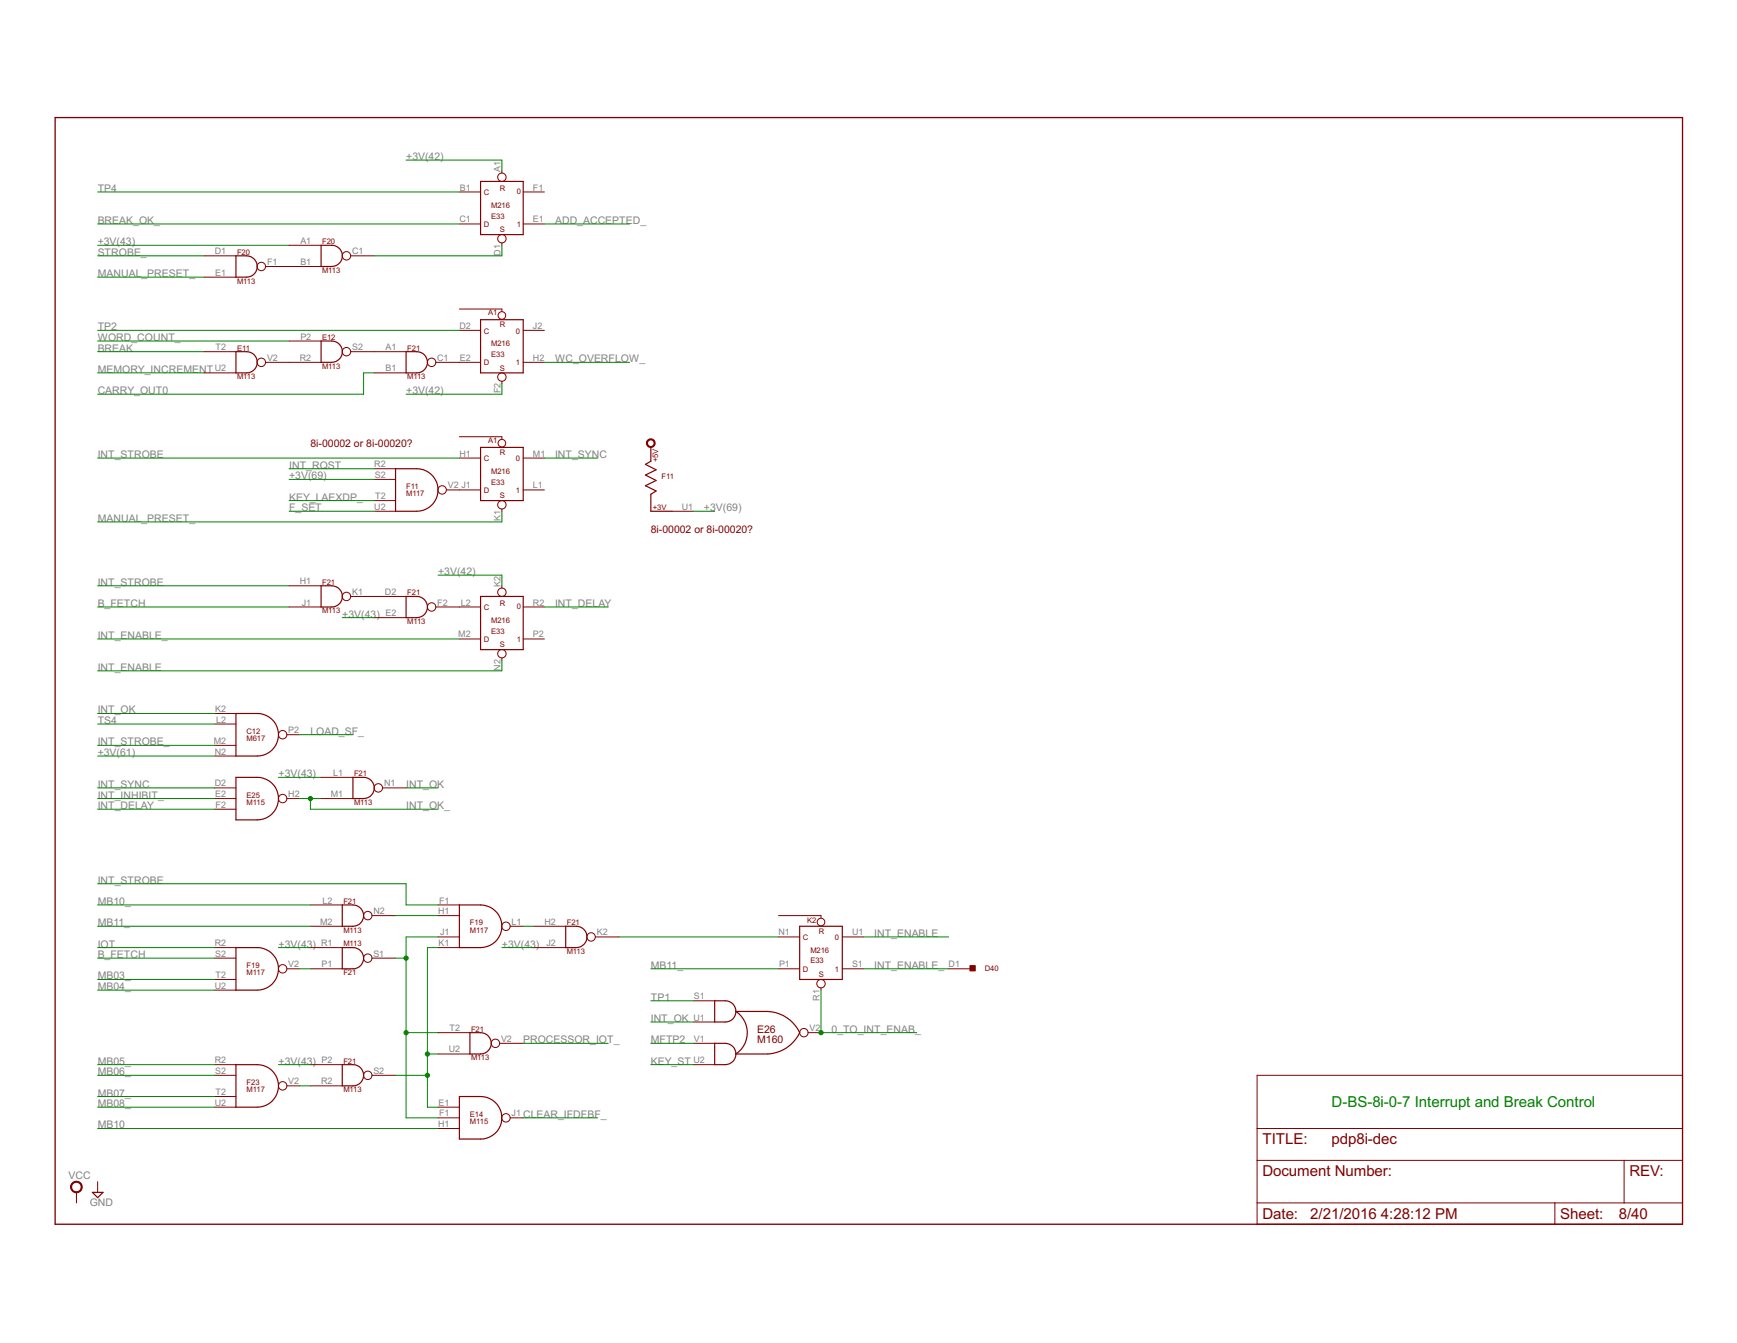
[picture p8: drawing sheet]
<svg xmlns="http://www.w3.org/2000/svg" width="279mm" height="216mm" viewBox="0 0 279 216" stroke-linecap="round" stroke-linejoin="round" font-family="sans-serif">
<path d="M8.9 18.9h261.7v177.9h-261.7z" fill="none" stroke="#800000" stroke-width=".21"/>
<g fill="none" stroke="#800000" stroke-width=".16">
<path d="M46.5 39.4h5.1M73.9 36h3.4M73.9 30.9h3.4M80.7 27.5v.3M80.7 39.1v.3M84.2 36h3.4M84.2 30.9h3.4M32.8 41.1h5.2M32.8 44.6h5.2M32.8 56.5h5.2M32.8 59.9h5.2M42.7 58.3h8.9"/>
<path d="M42.7 42.8h8.9M46.5 54.8h5.1M56.4 41.1h3.8M56.4 56.5h8.9M60.2 59.9h5.1M70.1 58.3h7.2M73.9 49.7h6.8v.3M73.9 53.1h3.4M84.2 58.3h3.4M84.2 53.1h3.4M60.2 75.4h3.4M60.2 77.1h3.4"/>
<path d="M71.8 78.8h5.5M73.9 70.2h6.8v.3M73.9 73.6h3.4M80.7 61.3v.4M84.2 78.8h3.4M84.2 73.6h3.4M46.5 97.6h5.1M46.5 94.2h5.1M56.4 95.9h8.9M60.2 99.3h5.1M60.2 80.5h3.4M60.2 82.2h3.4"/>
<path d="M70.1 97.6h7.2M80.7 81.8v.4M80.7 94.2v.4M84.2 97.6h3.4M108.1 82.2h3.4M34.5 114.7h3.5M34.5 116.4h3.5M34.5 119.8h3.5M46.1 118.1h2.1M73.9 102.7h3.4M80.7 105.8v.4M84.2 102.7h3.4"/>
<path d="M34.5 126.7h3.5M34.5 128.4h3.5M34.5 130.1h3.5M34.5 121.5h3.5M46.1 128.4h2.1M51.6 125h5.2M51.6 128.4h5.2M61.5 126.7h3.8M34.5 152.3h3.5M34.5 154h3.5M34.5 157.5h3.5M34.5 159.2h3.5"/>
<path d="M46.1 155.7h2.1M49.9 155.7h5.2M49.9 148.9h5.2M49.9 152.3h5.2M49.9 145.5h5.2M59.8 147.2h3.8M59.8 154h3.8M70.5 147.2h3.4M70.5 150.6h3.4M70.5 152.3h3.4M70.5 145.5h3.4M82.1 148.9h2.1"/>
<path d="M85.9 148.9h5.1M85.9 152.3h5.1M95.8 150.6h3.7M125.2 147.2h6.9v.3M125.2 155.7h3.4M125.2 150.6h3.4M132.1 158.8v.4M135.5 155.7h3.4M135.5 150.6h3.4M152.6 155.7h3.4M34.5 172.9h3.5M34.5 171.2h3.5"/>
<path d="M34.5 176.3h3.5M34.5 178h3.5M46.1 174.6h2.1M49.9 171.2h5.2M49.9 174.6h5.2M59.8 172.9h3.8M70.5 166h5.1M70.5 169.4h5.1M70.5 178h3.4M70.5 179.7h3.4M80.3 167.7h3.9M82.1 179.7h2.1"/>
<path d="M111.5 171.2h3.5M111.5 167.7h3.5M111.5 160.9h3.5M111.5 164.3h3.5M130 166h2.1M202.2 172.9h68.4v23.9h-68.4zM12.3 191.7v1.7M15.7 190v1.7M70.5 181.4h3.4M202.2 186.5h68.4M202.2 193.4h68.4M202.2 181.4h68.4"/>
<path d="M250.1 193.4v3.4M261.2 186.5v6.9"/>
<circle cx="80.7" cy="38.4" r=".68"/>
<circle cx="80.7" cy="28.5" r=".68"/>
<circle cx="42" cy="58.3" r=".68"/>
<circle cx="42" cy="42.8" r=".68"/>
<circle cx="55.7" cy="56.5" r=".68"/>
<circle cx="55.7" cy="41.1" r=".68"/>
<circle cx="69.4" cy="58.3" r=".68"/>
<circle cx="80.7" cy="50.7" r=".61"/>
<circle cx="71.1" cy="78.8" r=".68"/>
<circle cx="80.7" cy="60.6" r=".68"/>
<circle cx="80.7" cy="71.2" r=".61"/>
<circle cx="55.7" cy="95.9" r=".68"/>
<circle cx="69.4" cy="97.6" r=".68"/>
<circle cx="80.7" cy="95.2" r=".68"/>
<circle cx="80.7" cy="81.2" r=".68"/>
<circle cx="45.5" cy="118.1" r=".68"/>
<circle cx="80.7" cy="105.1" r=".68"/>
<circle cx="45.5" cy="128.4" r=".68"/>
<circle cx="60.9" cy="126.7" r=".68"/>
<circle cx="45.5" cy="155.7" r=".68"/>
<circle cx="59.2" cy="147.2" r=".68"/>
<circle cx="59.2" cy="154" r=".68"/>
<circle cx="81.4" cy="148.9" r=".68"/>
<circle cx="95.1" cy="150.6" r=".68"/>
<circle cx="132.1" cy="158.1" r=".68"/>
<circle cx="132.1" cy="148.2" r=".61"/>
<circle cx="45.5" cy="174.6" r=".68"/>
<circle cx="59.2" cy="172.9" r=".68"/>
<circle cx="79.7" cy="167.7" r=".68"/>
<circle cx="81.4" cy="179.7" r=".68"/>
<circle cx="129.3" cy="166" r=".68"/>
</g>
<g fill="none" stroke="#800000" stroke-width=".19">
<path d="M51.6 39.4a3.4 3.4 0 0 1 2.8 .4 1.7 1.7 0 0 1 .6 1.9 1.7 1.7 0 0 1-1.6 1.1h-1.8zM77.3 29.2h6.9v8.5h-6.9zM38 41.1a3.4 3.4 0 0 1 2.7 .4 1.7 1.7 0 0 1 .6 1.9 1.7 1.7 0 0 1-1.6 1.2h-1.7zM38 56.5a3.6 3.6 0 0 1 2.7 .4 1.7 1.7 0 0 1 .6 1.9 1.7 1.7 0 0 1-1.6 1.1h-1.7zM51.6 54.8a3.7 3.7 0 0 1 2.8 .3 1.72 1.72 0 0 1 .6 2 1.72 1.72 0 0 1-1.6 1.2h-1.8zM65.3 56.5a3.7 3.7 0 0 1 2.8 .4 1.71 1.71 0 0 1 .6 1.9 1.71 1.71 0 0 1-1.7 1.1h-1.7zM77.3 51.4h6.9v8.5h-6.9zM63.6 75.4h3.4a3.4 3.4 0 0 1 3.5 3.4 3.4 3.4 0 0 1-3.5 3.4h-3.4zM77.3 71.9h6.9v8.6h-6.9zM104.7 71.9v2.2l-.9 .6 1.7 .8-1.7 .9 1.7 .8-1.7 .9 1.7 .8-.8 .6v2.7h3.4M51.6 94.2a3.7 3.7 0 0 1 2.8 .3 1.7 1.7 0 0 1 .6 1.9 1.7 1.7 0 0 1-1.6 1.2h-1.8zM65.3 95.9a3.4 3.4 0 0 1 2.8 .3 1.71 1.71 0 0 1 .6 1.9 1.71 1.71 0 0 1-1.7 1.2h-1.7z"/>
<path d="M77.3 95.9h6.9v8.5h-6.9zM38 114.7h3.4a3.4 3.4 0 0 1 3.4 3.4 3.4 3.4 0 0 1-3.4 3.4h-3.4zM38 125h3.4a3.4 3.4 0 0 1 3.4 3.4 3.4 3.4 0 0 1-3.4 3.4h-3.4zM56.8 125a3.4 3.4 0 0 1 2.7 .3 1.71 1.71 0 0 1 .6 1.9 1.71 1.71 0 0 1-1.6 1.2h-1.7zM38 152.3h3.4a3.4 3.4 0 0 1 3.4 3.5 3.4 3.4 0 0 1-3.4 3.4h-3.4zM55.1 145.5a3.5 3.5 0 0 1 2.7 .3 1.71 1.71 0 0 1 .6 1.9 1.71 1.71 0 0 1-1.6 1.2h-1.7zM55.1 152.3a3.4 3.4 0 0 1 2.7 .4 1.71 1.71 0 0 1 .6 1.9 1.71 1.71 0 0 1-1.6 1.1h-1.7zM73.9 145.5h3.4a3.4 3.4 0 0 1 3.4 3.4 3.4 3.4 0 0 1-3.4 3.4h-3.4zM91 148.9a3.6 3.6 0 0 1 2.7 .3 1.72 1.72 0 0 1 .6 1.9 1.72 1.72 0 0 1-1.6 1.2h-1.7zM128.6 148.9h6.9v8.6h-6.9zM38 171.2h3.4a3.4 3.4 0 0 1 3.4 3.4 3.4 3.4 0 0 1-3.4 3.4h-3.4zM55.1 171.2a3.4 3.4 0 0 1 2.7 .3 1.71 1.71 0 0 1 .6 1.9 1.71 1.71 0 0 1-1.6 1.2h-1.7z"/>
<path d="M73.9 176.3h3.4a3.4 3.4 0 0 1 3.4 3.4 3.4 3.4 0 0 1-3.4 3.4h-3.4zM75.6 166a3.5 3.5 0 0 1 2.7 .3 1.71 1.71 0 0 1 .6 2 1.71 1.71 0 0 1-1.6 1.1h-1.7zM115 160.9h1.6a1.7 1.7 0 0 1 1.8 1.7 1.7 1.7 0 0 1-1.8 1.7h-1.6zM115 167.7h1.6a1.71 1.71 0 0 1 1.8 1.7 1.71 1.71 0 0 1-1.8 1.8h-1.6zM118.4 162.6a4.1 4.1 0 0 1 0 6.8M118.4 162.6h5.1a6 6 0 0 1 5.1 3.4 6 6 0 0 1-5.1 3.4h-5.1M14.9 191.7h1.7l-.9 .8z"/>
</g>
<path d="M156 155.2h.9v.9h-.9z" fill="#800000" stroke="#800000" stroke-width=".16"/>
<g fill="#800000" stroke="#800000" stroke-width=".16">
<path d="M11.5 190.3a.94 .94 0 0 1 1.6 0 .94 .94 0 0 1-.5 1.4 .94 .94 0 0 1-1.3-.9h.2a.77 .77 0 0 1 1.1-.7 .77 .77 0 0 1 .2 1.3 .77 .77 0 0 1-1.2-.3l-.1-.3h-.2z" fill-rule="evenodd"/>
<path d="M104.1 70.8a.71 .71 0 0 1 1.2 .1 .71 .71 0 0 1-.4 1 .71 .71 0 0 1-.9-.7h.1a.53 .53 0 0 1 .7-.5 .53 .53 0 0 1 .3 .9 .53 .53 0 0 1-.9-.2l-.1-.2h-.1z" fill-rule="evenodd"/>
</g>
<g fill="none" stroke="#008000" stroke-width=".16">
<path d="M15.7 36h58.2M15.7 30.9h58.2M15.7 39.4h30.8M65.3 25.7h15.4v1.8M80.7 39.4v1.7h-20.5M87.6 36h13.7M15.7 41.1h17.1M15.7 44.6h17.1M15.7 56.5h17.1M15.7 59.9h17.1M15.7 54.8h30.8M15.7 53.1h58.2"/>
<path d="M60.2 59.9h-1.7v3.5h-42.8M87.6 58.3h13.7M15.7 73.6h58.2M46.5 75.4h13.7M46.5 77.1h13.7M80.7 61.7v1.7h-15.4M87.6 73.6h8.5M15.7 94.2h30.8M15.7 97.6h30.8M46.5 82.2h13.7M46.5 80.5h13.7M55.1 99.3h5.1"/>
<path d="M70.5 92.5h10.2v1.7M80.7 82.2v1.7h-65M87.6 97.6h10.2M111.5 82.2h3.5M15.7 102.7h58.2M15.7 116.4h18.8M15.7 119.8h18.8M15.7 114.7h18.8M48.2 118.1h8.6M80.7 106.2v1.6h-65M15.7 126.7h18.8M15.7 130.1h18.8"/>
<path d="M15.7 128.4h18.8M15.7 121.5h18.8M44.8 125h6.8M48.2 128.4h3.4M49.9 128.4v1.7h20.6M65.3 126.7h5.2M15.7 152.3h18.8M15.7 142.1h49.6v3.4h5.2M15.7 145.5h34.2M15.7 154h18.8M15.7 157.5h18.8M15.7 159.2h18.8"/>
<path d="M15.7 148.9h34.2M44.8 152.3h5.1M48.2 155.7h1.7M63.6 154h1.7M63.6 147.2h6.9M70.5 152.3h-1.8v25.7h1.8M70.5 150.6h-5.2v29.1h5.2M80.7 152.3h5.2M84.2 148.9h1.7M99.5 150.6h25.7M104.7 155.7h20.5M132.1 159.2v6.8h15.3"/>
<path d="M138.9 155.7h13.7M138.9 150.6h13.7M15.7 171.2h18.8M15.7 176.3h18.8M15.7 172.9h18.8M15.7 178h18.8M44.8 171.2h5.1M48.2 174.6h1.7M63.6 172.9h5.1M65.3 166h5.2M68.7 169.4h1.8M84.2 179.7h11.9"/>
<path d="M84.2 167.7h13.6M104.7 171.2h6.8M104.7 164.3h6.8M104.7 167.7h6.8M104.7 160.9h6.8M15.7 181.4h54.8"/>
</g>
<g fill="#008000" stroke="#008000" stroke-width=".16">
<circle cx="49.9" cy="128.4" r=".34"/>
<circle cx="65.3" cy="154" r=".34"/>
<circle cx="65.3" cy="166" r=".34"/>
<circle cx="68.7" cy="169.4" r=".34"/>
<circle cx="68.7" cy="172.9" r=".34"/>
<circle cx="132.1" cy="166" r=".34"/>
</g>
<text font-size="2.7" fill="#008000" x="214.2" y="178">D-BS-8i-0-7 Interrupt and Break Control</text>
<g font-size="2.7" fill="#800000">
<text x="203.1" y="184">TITLE:</text>
<text x="214.2" y="184">pdp8i-dec</text>
<text x="203.1" y="189.1">Document Number:</text>
<text x="262.1" y="189.1">REV:</text>
<text x="203.1" y="196">Date:</text>
<text x="210.8" y="196">2/21/2016</text>
<text x="222.1" y="196">4:28:12 PM</text>
<text x="251" y="196">Sheet:</text>
<text x="260.4" y="196">8/40</text>
</g>
<g font-size="1.9" fill="#808080">
<text x="65.3" y="25.7">+3V(42)</text>
<text x="15.7" y="30.9">TP4</text>
<text x="15.7" y="36">BREAK_OK_</text>
<text x="15.7" y="41.1">STROBE_</text>
<text x="15.7" y="39.4">+3V(43)</text>
<text x="89.3" y="36">ADD_ACCEPTED_</text>
<text x="15.7" y="44.6">MANUAL_PRESET_</text>
<text x="15.7" y="53.1">TP2</text>
<text x="15.7" y="56.5">BREAK</text>
<text x="15.7" y="60">MEMORY_INCREMENT</text>
<text x="15.7" y="54.8">WORD_COUNT_</text>
<text x="89.3" y="58.2">WC_OVERFLOW_</text>
<text x="15.7" y="63.4">CARRY_OUT0</text>
<text x="65.3" y="63.4">+3V(42)</text>
<text x="15.7" y="73.6">INT_STROBE</text>
<text x="46.5" y="75.3">INT_RQST</text>
<text x="46.5" y="77.1">+3V(69)</text>
<text x="89.3" y="73.6">INT_SYNC</text>
<text x="15.7" y="83.9">MANUAL_PRESET_</text>
<text x="46.5" y="82.2">F_SET</text>
<text x="46.5" y="80.5">KEY_LAEXDP_</text>
<text x="113.2" y="82.2">+3V(69)</text>
<text x="15.7" y="94.2">INT_STROBE</text>
<text x="70.5" y="92.5">+3V(42)</text>
<text x="15.7" y="97.6">B_FETCH</text>
<text x="55.1" y="99.3">+3V(43)</text>
<text x="89.3" y="97.6">INT_DELAY</text>
<text x="15.7" y="102.7">INT_ENABLE_</text>
<text x="15.7" y="107.9">INT_ENABLE</text>
<text x="15.7" y="116.4">TS4</text>
<text x="15.7" y="119.8">INT_STROBE_</text>
<text x="15.7" y="114.7">INT_OK</text>
<text x="49.9" y="118.1">LOAD_SF_</text>
<text x="15.7" y="121.5">+3V(61)</text>
<text x="44.8" y="125">+3V(43)</text>
<text x="15.7" y="126.7">INT_SYNC</text>
<text x="15.7" y="130.1">INT_DELAY</text>
<text x="15.7" y="128.4">INT_INHIBIT_</text>
<text x="65.3" y="126.7">INT_OK</text>
<text x="65.3" y="130.1">INT_OK_</text>
<text x="15.7" y="142.1">INT_STROBE</text>
<text x="15.7" y="148.9">MB11_</text>
<text x="15.7" y="145.5">MB10_</text>
<text x="15.7" y="154">B_FETCH</text>
<text x="15.7" y="152.3">IOT</text>
<text x="44.8" y="152.3">+3V(43)</text>
<text x="80.7" y="152.3">+3V(43)</text>
<text x="104.7" y="155.8">MB11_</text>
<text x="140.6" y="155.8">INT_ENABLE_</text>
<text x="140.6" y="150.6">INT_ENABLE</text>
<text x="15.7" y="157.5">MB03_</text>
<text x="15.7" y="159.2">MB04_</text>
<text x="104.7" y="160.9">TP1</text>
<text x="84.2" y="167.7">PROCESSOR_IOT_</text>
<text x="104.7" y="164.3">INT_OK</text>
<text x="104.7" y="167.7">MFTP2</text>
<text x="133.8" y="166">0_TO_INT_ENAB_</text>
<text x="15.7" y="171.1">MB05_</text>
<text x="15.7" y="172.9">MB06_</text>
<text x="44.8" y="171.1">+3V(43)</text>
<text x="104.7" y="171.1">KEY_ST</text>
<text x="15.7" y="176.3">MB07_</text>
<text x="15.7" y="178">MB08_</text>
<text x="84.2" y="179.7">CLEAR_IFDFBF_</text>
<text x="15.7" y="181.4">MB10</text>
<text x="11" y="189.5">VCC</text>
<text x="14.4" y="193.8">GND</text>
</g>
<g font-size="1.9" fill="#800000">
<text x="49.9" y="71.9">8i-00002 or 8i-00020?</text>
<text x="104.7" y="85.6">8i-00002 or 8i-00020?</text>
<text x="121.8" y="166">E26</text>
<text x="121.8" y="167.7">M160</text>
</g>
<g font-size="1.6" fill="#808080">
<text x="80.5" y="27.6" transform="rotate(-90 80.5 27.6)">A1</text>
<text x="73.9" y="35.8">C1</text>
<text x="74" y="30.6">B1</text>
<text x="85.7" y="35.8">E1</text>
<text x="85.7" y="30.6">F1</text>
<text x="34.5" y="40.9">D1</text>
<text x="48.3" y="39.2">A1</text>
<text x="56.6" y="40.9">C1</text>
<text x="80.5" y="41.1" transform="rotate(-90 80.5 41.1)">D1</text>
<text x="34.6" y="44.3">E1</text>
<text x="43" y="42.6">F1</text>
<text x="48.3" y="42.6">B1</text>
<text x="73.9" y="52.9">D2</text>
<text x="85.7" y="52.9">J2</text>
<text x="34.5" y="59.7">U2</text>
<text x="34.7" y="56.3">T2</text>
<text x="43" y="58">V2</text>
<text x="48.2" y="58">R2</text>
<text x="48.3" y="54.6">P2</text>
<text x="56.6" y="56.3">S2</text>
<text x="62" y="56.3">A1</text>
<text x="62" y="59.7">B1</text>
<text x="70.3" y="58">C1</text>
<text x="74" y="58">E2</text>
<text x="85.7" y="58">H2</text>
<text x="80.5" y="63.2" transform="rotate(-90 80.5 63.2)">F2</text>
<text x="60.2" y="75.1">R2</text>
<text x="60.3" y="76.8">S2</text>
<text x="73.9" y="73.4">H1</text>
<text x="85.7" y="73.4">M1</text>
<text x="60.2" y="82">U2</text>
<text x="60.3" y="80.2">T2</text>
<text x="72" y="78.5">V2 J1</text>
<text x="80.5" y="83.8" transform="rotate(-90 80.5 83.8)">K1</text>
<text x="85.7" y="78.5">L1</text>
<text x="109.7" y="82">U1</text>
<text x="48.2" y="93.9">H1</text>
<text x="56.6" y="95.6">K1</text>
<text x="61.9" y="95.6">D2</text>
<text x="80.5" y="94.3" transform="rotate(-90 80.5 94.3)">K2</text>
<text x="48.5" y="97.3">J1</text>
<text x="62" y="99.1">E2</text>
<text x="70.3" y="97.3">F2</text>
<text x="74.1" y="97.3">L2</text>
<text x="85.7" y="97.3">R2</text>
<text x="73.7" y="102.5">M2</text>
<text x="80.5" y="107.8" transform="rotate(-90 80.5 107.8)">N2</text>
<text x="85.7" y="102.5">P2</text>
<text x="34.4" y="119.6">M2</text>
<text x="34.6" y="114.5">K2</text>
<text x="34.8" y="116.2">L2</text>
<text x="46.4" y="117.9">P2</text>
<text x="34.5" y="121.3">N2</text>
<text x="53.6" y="124.7">L1</text>
<text x="34.5" y="126.4">D2</text>
<text x="34.6" y="128.1">E2</text>
<text x="34.7" y="129.9">F2</text>
<text x="46.4" y="128.1">H2</text>
<text x="53.2" y="128.1">M1</text>
<text x="61.8" y="126.4">N1</text>
<text x="51.5" y="148.7">M2</text>
<text x="51.9" y="145.2">L2</text>
<text x="60.1" y="147">N2</text>
<text x="70.5" y="147">H1</text>
<text x="70.6" y="145.2">F1</text>
<text x="82.3" y="148.7">L1</text>
<text x="87.6" y="148.7">H2</text>
<text x="34.5" y="152.1">R2</text>
<text x="34.6" y="153.8">S2</text>
<text x="46.4" y="155.5">V2</text>
<text x="51.6" y="152.1">R1</text>
<text x="51.7" y="155.5">P1</text>
<text x="60.1" y="153.8">S1</text>
<text x="70.6" y="152.1">K1</text>
<text x="70.8" y="150.4">J1</text>
<text x="87.9" y="152.1">J2</text>
<text x="96" y="150.4">K2</text>
<text x="125.2" y="150.4">N1</text>
<text x="125.3" y="155.5">P1</text>
<text x="137.1" y="155.5">S1</text>
<text x="137.1" y="150.4">U1</text>
<text x="152.6" y="155.5">D1</text>
<text x="34.5" y="158.9">U2</text>
<text x="34.7" y="157.2">T2</text>
<text x="111.6" y="160.6">S1</text>
<text x="131.8" y="160.9" transform="rotate(-90 131.8 160.9)">R1</text>
<text x="72.3" y="165.8">T2</text>
<text x="80.6" y="167.5">V2</text>
<text x="111.5" y="164.1">U1</text>
<text x="111.6" y="167.5">V1</text>
<text x="130.2" y="165.8">V2</text>
<text x="34.5" y="170.9">R2</text>
<text x="34.6" y="172.6">S2</text>
<text x="51.7" y="170.9">P2</text>
<text x="60.1" y="172.6">S2</text>
<text x="72.2" y="169.2">U2</text>
<text x="111.5" y="170.9">U2</text>
<text x="34.5" y="177.8">U2</text>
<text x="34.7" y="176">T2</text>
<text x="46.4" y="174.3">V2</text>
<text x="51.6" y="174.3">R2</text>
<text x="70.6" y="177.8">E1</text>
<text x="70.6" y="179.5">F1</text>
<text x="82.3" y="179.5">J1</text>
<text x="70.5" y="181.2">H1</text>
</g>
<g font-size="1.4" fill="#800000">
<text x="77.8" y="31.4">C</text>
<text x="79" y="35.1">E33</text>
<text x="79" y="33.4">M216</text>
<text x="80.4" y="30.7">R</text>
<text x="83.1" y="31.2">0</text>
<text x="38.1" y="41">F20</text>
<text x="51.8" y="39.3">F20</text>
<text x="77.8" y="36.5">D</text>
<text x="80.4" y="37.4">S</text>
<text x="83.1" y="36.5">1</text>
<text x="38.1" y="45.6">M113</text>
<text x="51.8" y="43.9">M113</text>
<text x="77.8" y="53.6">C</text>
<text x="78.5" y="50.7">A1</text>
<text x="80.4" y="52.6">R</text>
<text x="83" y="53.6">0</text>
<text x="38.1" y="56.4">E11</text>
<text x="51.8" y="54.6">E12</text>
<text x="51.8" y="59.3">M113</text>
<text x="65.5" y="56.4">F21</text>
<text x="77.8" y="58.7">D</text>
<text x="79" y="57.4">E33</text>
<text x="79" y="55.7">M216</text>
<text x="80.4" y="59.6">S</text>
<text x="83" y="58.7">1</text>
<text x="38.1" y="61">M113</text>
<text x="65.5" y="61">M113</text>
<text x="78.5" y="71.2">A1</text>
<text x="77.8" y="74.1">C</text>
<text x="79" y="77.9">E33</text>
<text x="79" y="76.2">M216</text>
<text x="80.4" y="73.1">R</text>
<text x="83" y="74.1">0</text>
<text x="105.9" y="74.3" transform="rotate(-90 105.9 74.3)">+5V</text>
<text x="106.4" y="77.1">F11</text>
<text x="65.3" y="78.6">F11</text>
<text x="65.3" y="79.8">M117</text>
<text x="77.8" y="79.3">D</text>
<text x="80.4" y="80.1">S</text>
<text x="83" y="79.3">1</text>
<text x="105" y="82">+3V</text>
<text x="51.8" y="94">F21</text>
<text x="65.5" y="95.7">F21</text>
<text x="51.8" y="98.6">M113</text>
<text x="65.5" y="100.3">M113</text>
<text x="77.8" y="98.1">C</text>
<text x="79" y="101.9">E33</text>
<text x="79" y="100.1">M216</text>
<text x="80.4" y="97.4">R</text>
<text x="83.1" y="97.9">0</text>
<text x="77.8" y="103.2">D</text>
<text x="80.4" y="104.1">S</text>
<text x="83.1" y="103.2">1</text>
<text x="39.7" y="117.9">C12</text>
<text x="39.7" y="119.1">M617</text>
<text x="56.9" y="124.8">F21</text>
<text x="39.7" y="128.2">E25</text>
<text x="39.7" y="129.4">M115</text>
<text x="56.9" y="129.4">M113</text>
<text x="55.2" y="145.3">F21</text>
<text x="55.2" y="149.9">M113</text>
<text x="75.6" y="148.7">F19</text>
<text x="75.6" y="149.9">M117</text>
<text x="91.2" y="148.7">F21</text>
<text x="129.8" y="148.4">K2</text>
<text x="39.7" y="155.6">F19</text>
<text x="55.2" y="152.1">M113</text>
<text x="91.2" y="153.4">M113</text>
<text x="129.1" y="151.1">C</text>
<text x="130.3" y="154.9">E33</text>
<text x="130.3" y="153.2">M216</text>
<text x="131.7" y="150.1">R</text>
<text x="134.3" y="151.1">0</text>
<text x="39.7" y="156.8">M117</text>
<text x="55.2" y="156.8">F21</text>
<text x="129.1" y="156.3">D</text>
<text x="131.7" y="157.1">S</text>
<text x="134.3" y="156.3">1</text>
<text x="158.4" y="156.1">D40</text>
<text x="75.8" y="165.8">F21</text>
<text x="55.2" y="171">F21</text>
<text x="75.8" y="170.5">M113</text>
<text x="39.7" y="174.4">F23</text>
<text x="39.7" y="175.6">M117</text>
<text x="55.2" y="175.6">M113</text>
<text x="75.6" y="179.5">E14</text>
<text x="75.6" y="180.7">M115</text>
</g>
</svg>
